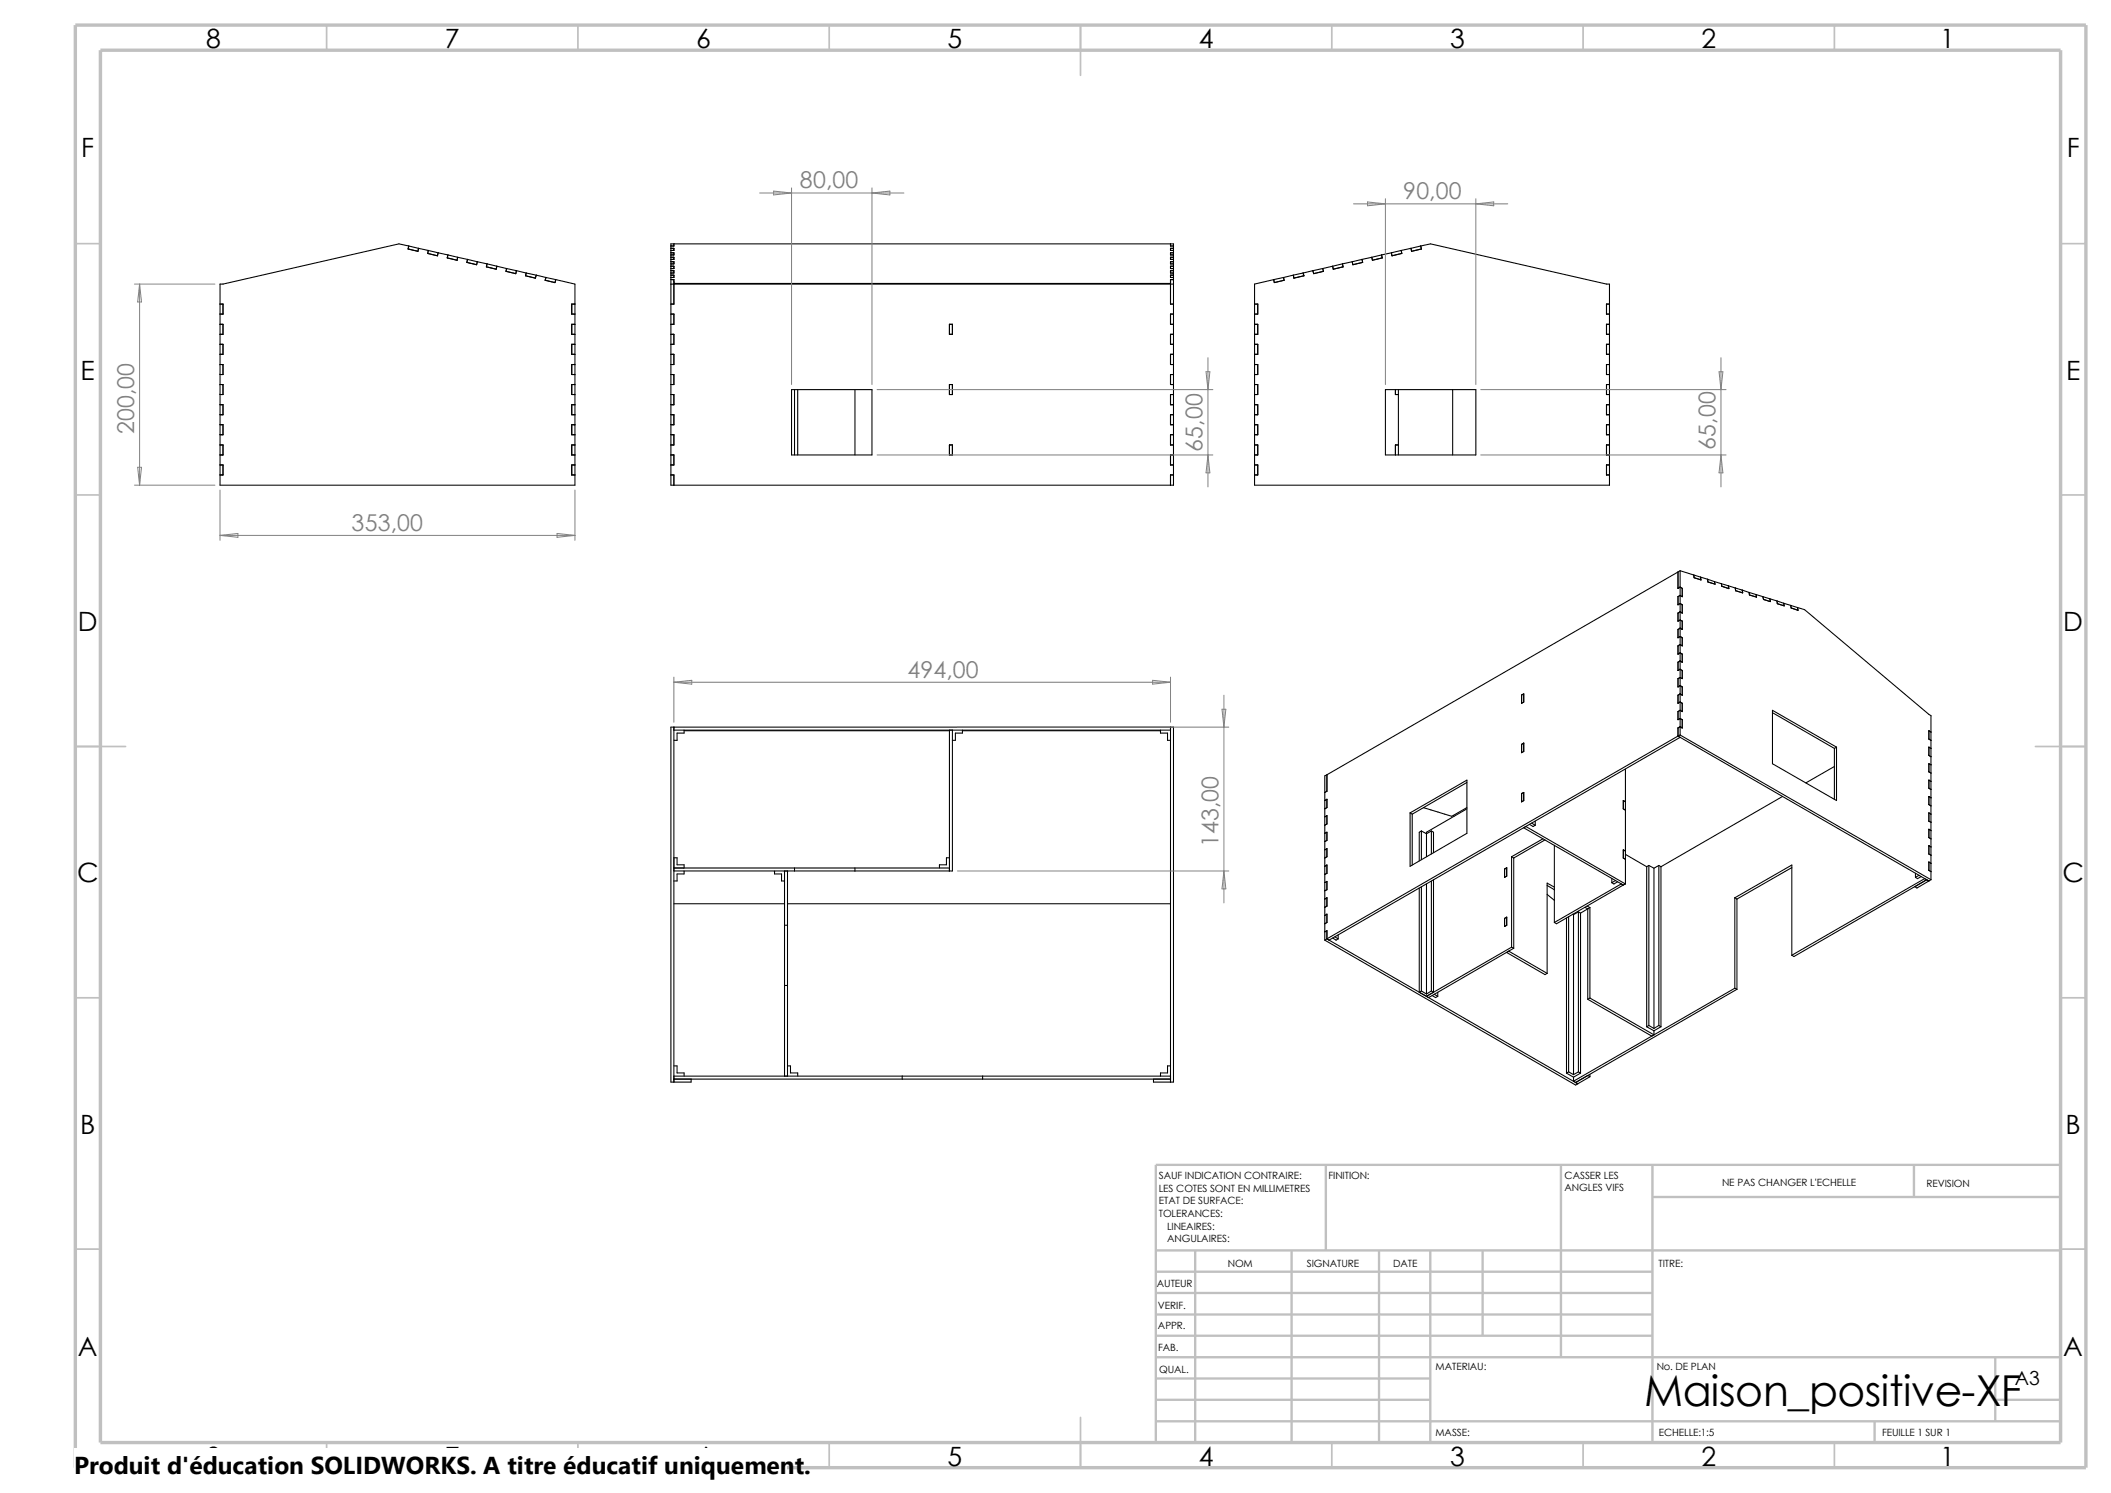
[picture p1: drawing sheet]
<svg xmlns="http://www.w3.org/2000/svg" width="420mm" height="297mm" viewBox="0 0 420 297" stroke-linecap="round" stroke-linejoin="round" font-family="sans-serif">
<g fill="none" stroke="#c0c0c0" stroke-width=".34">
<path d="M65 5v5M115 5v5M165 5v5M215 5v10M265 5v5M315 5v5M365 5v5M15 48.5h5M410 48.5h5M15 98.5h5M410 98.5h5M15 148.5h10"/>
<path d="M405 148.5h10M15 198.5h5M410 198.5h5M15 248.5h5M410 248.5h5M65 287v5M115 287v5M165 287v5M215 282v10M265 287v5M315 287v5M365 287v5"/>
</g>
<g fill="none" stroke="#c0c0c0" stroke-width=".47">
<path d="M263.8 231.7v17.1M310.6 231.7v38.3M328.8 238.1h81.2M328.8 231.7v55.3M380.8 231.7v6.4M410 231.7h-180v55.3M230 253h98.8M230 257.2h98.8M230 248.8h180M237.8 248.8v38.2M257 248.8v38.2M274.4 248.8v38.2"/>
<path d="M284.6 248.8v38.2M295 248.8v16.9M230 261.5h98.8M230 265.7h98.8M230 270h180M230 274.2h54.6M230 278.5h54.6M397 270v12.7M397 278.5h13M230 282.7h180M373 282.7v4.3"/>
</g>
<path d="M15 5h400v287h-400zM20 10h390v277h-390z" fill="none" stroke="#c0c0c0" stroke-width=".68" stroke-linecap="butt"/>
<g fill="none" stroke="#000" stroke-width=".21">
<path d="M81.3 48.9l-1.9-.4-35 8h-.6v40h70.6v-40l-3.8-.9M81.3 48.9l-.1 .6 1.9 .5 .2-.6M81.3 48.9l2 .5M83.3 49.4l1.9 .4M85.2 49.8l-.1 .6 1.9 .5 .2-.6M85.2 49.8l2 .5M87.2 50.3l1.9 .4M89.1 50.7l-.1 .6 1.9 .5 .2-.6M89.1 50.7l2 .5M91.1 51.2l1.9 .4M93 51.6l2 .5M93 51.6l-.1 .6 1.9 .5 .2-.6"/>
<path d="M95 52.1l1.9 .4M96.9 52.5l-.1 .6 1.9 .5 .1-.6M96.9 52.5l3.9 .9M100.8 53.4l-.1 .6 1.9 .4 .1-.6M100.8 53.4l1.9 .4M102.7 53.8l2 .5M104.7 54.3l-.1 .6 1.9 .4 .2-.6M104.7 54.3l2 .4M106.7 54.7l1.9 .5M108.6 55.2l-.1 .6 1.9 .4 .2-.6M108.6 55.2l2 .4M133.5 49.4h.6v.4h-.6"/>
<path d="M133.5 50.3h.6v.4h-.6M133.5 51.2h.6v.4h-.6M133.5 52.1h.6v.4h-.6M133.5 53h.6v.4h-.6M133.5 53.8h.6v.5h-.6M133.5 54.7h.6v.5h-.6M133.5 55.6h.6v4.9h-.6M133.5 48.5h100v48h-100zM133.5 56.5h100M134.1 48.5v.4h-.6M134.1 56.1h.1M134.1 56.4h98.8"/>
<path d="M232.9 56.1h.1M232.9 48.5v.4h.6M233.5 55.6h-.6v4.9h.6M233.5 54.7h-.6v.5h.6M233.5 53.8h-.6v.5h.6M233.5 53h-.6v.4h.6M233.5 52.1h-.6v.4h.6M233.5 51.2h-.6v.4h.6M233.5 50.3h-.6v.4h.6M233.5 49.4h-.6v.4h.6M255.4 55.2l.1 .6-2 .4-.1-.6M255.4 55.2l-2 .4"/>
<path d="M257.3 54.7l-1.9 .5M259.2 54.3l.2 .6-2 .4-.1-.6M259.2 54.3l-1.9 .4M261.2 53.8l-2 .5M263.1 53.4l.2 .6-1.9 .4-.2-.6M263.1 53.4l-1.9 .4M265.1 53l-2 .4M267.1 52.5l-2 .5M267.1 52.5l.1 .6-1.9 .5-.2-.6M269 52.1l-1.9 .4M271 51.6l.1 .6-1.9 .5-.2-.6M271 51.6l-2 .5"/>
<path d="M272.9 51.2l-1.9 .4M274.9 50.7l.1 .6-2 .5-.1-.6M274.9 50.7l-2 .5M276.8 50.3l-1.9 .4M278.8 49.8l.1 .6-2 .5-.1-.6M278.8 49.8l-2 .5M280.7 49.4l-1.9 .4M282.7 48.9l1.9-.4 35 8h.6v40h-70.6v-40l3.8-.9M282.7 48.9l.1 .6-2 .5-.1-.6M282.7 48.9l-2 .5M43.8 76.5h.6v2h-.6M43.8 64.5h.6v2h-.6"/>
<path d="M43.8 72.5h.6v2h-.6M43.8 68.5h.6v2h-.6M43.8 60.5h.6v2h-.6M114.4 76.5h-.7v2h.7M114.4 64.5h-.7v2h.7M114.4 72.5h-.7v2h.7M114.4 68.5h-.7v2h.7M114.4 60.5h-.7v2h.7M133.5 62.5h.6v2h-.6M133.5 66.5h.6v2h-.6M133.5 70.5h.6v2h-.6M133.5 74.5h.6v2h-.6"/>
<path d="M133.5 78.5h.6v2h-.6M157.5 77.5h16v13h-16zM158.1 77.5v13M158.7 77.5v13M170.1 77.5v13M188.9 76.5h.6v2h-.6zM188.9 64.5h.6v2h-.6zM233.5 62.5h-.6v2h.6M233.5 66.5h-.6v2h.6M233.5 70.5h-.6v2h.6M233.5 74.5h-.6v2h.6M233.5 78.5h-.6v2h.6"/>
<path d="M249.6 76.5h.6v2h-.6M249.6 64.5h.6v2h-.6M249.6 72.5h.6v2h-.6M249.6 68.5h.6v2h-.6M249.6 60.5h.6v2h-.6M275.6 77.5h18v13h-18zM277.6 77.5v1h.6M278.2 77.5v13M289 77.5v13M320.2 76.5h-.6v2h.6M320.2 64.5h-.6v2h.6M320.2 72.5h-.6v2h.6"/>
<path d="M320.2 68.5h-.6v2h.6M320.2 60.5h-.6v2h.6M43.8 88.5h.6v2h-.6M43.8 84.5h.6v2h-.6M43.8 80.5h.6v2h-.6M43.8 92.5h.6v2h-.6M114.4 88.5h-.7v2h.7M114.4 84.5h-.7v2h.7M114.4 80.5h-.7v2h.7M114.4 92.5h-.7v2h.7M133.5 82.5h.6v2h-.6M133.5 86.5h.6v2h-.6"/>
<path d="M133.5 90.5h.6v2h-.6M133.5 94.5h.6v2M188.9 88.5h.6v2h-.6zM233.5 82.5h-.6v2h.6M233.5 86.5h-.6v2h.6M233.5 90.5h-.6v2h.6M233.5 94.5h-.6v2M249.6 88.5h.6v2h-.6M249.6 84.5h.6v2h-.6M249.6 80.5h.6v2h-.6M249.6 92.5h.6v2h-.6M278.2 88.5h-.6v2"/>
<path d="M320.2 88.5h-.6v2h.6M320.2 84.5h-.6v2h.6M320.2 80.5h-.6v2h.6M320.2 92.5h-.6v2h.6M333.8 113.8v3.3l.5-.3 .4 .3v1.6l-.4-.3-.5 .3v1.6l.5-.2 .4 .2v1.7l-.4-.3-.5 .3v1.6l.5-.2 .4 .2v1.6l-.4-.2-.5 .2v1.7l.5-.3 .4 .3v1.6l-.4-.3-.5 .3v1.6l.5-.2 .4 .2v1.6l-.4-.2-.5 .2v1.7l.5-.3 .4 .3v1.6l-.4-.2-.5 .2v1.7l.5-.3 .4 .3v1.6l-.4-.3-.5 .3v1.6l.5-.2 .4 .2v1.7l-.4-.3-.5 .3v1.6l.5-.2 .4 .2v1.6l-.4-.2-.5 .2v1.6M333.8 113.8l-69.8 40.3M334.3 113.5l4 1.3M334.3 113.5v32.7M334.3 113.5l-.5 .3M337 114.4l.1 .5 1.3 .5-.1-.6M338.3 114.8l1.4 .4M339.7 115.2l.1 .6 1.4 .4-.1-.5"/>
<path d="M339.7 115.2l1.4 .5M341.1 115.7l2.8 .8M342.5 116.1l.1 .5 1.4 .5-.1-.6M343.9 116.5l1.3 .5M345.2 117l.1 .5 1.4 .4-.1-.5M345.2 117l1.4 .4M346.6 117.4l1.4 .5M348 117.9l.1 .5 1.4 .4-.1-.5M348 117.9l1.4 .4M349.4 118.3l1.3 .4M350.7 118.7l.2 .6 1.3 .4-.1-.6M350.7 118.7l2.8 .8"/>
<path d="M353.5 119.5l.1 .6 1.4 .4-.1-.5M353.5 119.5l1.4 .5M302.7 138.3l.4-.3v1.7l-.4 .2zM354.9 120l1.4 .4M356.3 120.4l.1 .5 1.3 .5-.1-.5M356.3 120.4l1.3 .5M357.6 120.9l1.4 .4 25.2 21.1v32.6M134.1 144.7v70.6M134.1 145.2h98.8M136.1 145.4h52.8M136.1 145.2v.6h-1.4v1.5h-.6M188.9 145.2v28.1"/>
<path d="M189.5 145.2v28.1h-55.4M191.5 145.4h39.4M191.5 145.2v.6h-1.4v1.5h-.6M230.9 145.2v.6h1.4v1.5h.6M232.9 144.7v70.6M263.6 159.3l.4-.3v1.7l-.4 .2M264 154.1v3.3l-.4 .2M264 154.1l-.4 .2v32.7M291.8 155.7l-10.8 6.3M302.7 148.1l.4-.3v1.7l-.4 .2zM302.7 157.9l.4-.3v1.7l-.4 .2zM323.4 159.5l-.4-.2v1.6l.4 .3"/>
<path d="M323.4 153v22.9M333.8 146.4l50 28.9M333.8 146.4l-69.8 40.4M333.8 146.4l.5 .3-69.9 40.3-.4-.2M334.3 146.2l-.5 .2M334.3 146.2l49.9 28.8M352.6 141.3l12.8 7.3v10.7l-12.8-7.4zM352.6 141.8l12.4 7.1M354.6 158.5l-24.1 13.9M365 152.5l-5.7 3.2M365 148.9v10.1M365.4 148.6l-.4 .3"/>
<path d="M384.2 145.6l-.4-.2v1.6l.4 .3M384.2 148.9l-.4-.3v1.7l.4 .2M384.2 152.1l-.4-.2v1.6l.4 .3M384.2 155.4l-.4-.2v1.6l.4 .3M384.2 158.7l-.4-.2v1.6l.4 .2M134.1 179.8h22M134.1 172.7h54.8M134.1 170.6h.6v1.4h1.4v.7M136.1 173.3v.6h-1.4v1.4h-.6M154.1 173.3v.6h1.4v1.4h.6M156.1 173.3v40.8M156.7 179.8h76.2"/>
<path d="M156.7 173.3v40.8M158.1 172.7v.6M170.1 172.7v.6M188.9 170.6h-.6v1.4h-1.4v.7M263.6 162.5l.4-.2v1.6l-.4 .3M263.6 165.8l.4-.2v1.6l-.4 .2M263.6 169.1l.4-.3v1.6l-.4 .3M263.6 172.3l.4-.2v1.6l-.4 .2M263.6 175.6l.4-.3v1.7l-.4 .2M263.6 178.9l.4-.3v1.7l-.4 .2M280.5 161.7l11.3-6.5v10.6l-11.3 6.5zM280.5 161.7l.5 .3"/>
<path d="M281 162v10.1M282.4 176.7v20.7M282.8 165.3l-.4 .3v5.7M282.8 165.3v5.7M282.8 176.4v20.7M282.8 165.3l1 .6 1-.6M283.2 160.7l5.6 1.7 3-1.7M283.8 175.9v21.8M284.8 165.3v4.6M284.8 175.3v21.8M284.8 165.3l.4 .3v4M285.2 175v22.4"/>
<path d="M289.1 162.2l.2 .1M291.8 160.9l-8 4.7v4.8M299.3 172.9l.5-.3v1.7l-.5 .2zM300.7 170.4v18M300.7 170.4l.5 .3M301.2 170.7v17.9M304.3 164l.7 .4 .4-.2M304.7 163.7l.7 .5M305.4 163.4v.8M307 166.9l-6.3 3.5M307.4 167.1l-6.2 3.6M307.8 176.1l1.4 .9"/>
<path d="M307.8 177.9l1.4 1.2M309.2 176.5l-1.4-.8v17.9M309.2 168.1v15.4M320.7 174.8v.8M321.4 175.2l-.7 .4M321.8 175.4l-.7 .5-.4-.3M323 176.1l-.5-.2-13.3 7.6M323 176.1l-13.3 7.7-.5-.3M323.4 170l4.2 2.4M323.4 169.3l-.4-.2v1.6l.4 .2M323.4 175.9l-19.8-11.5-.5 .3 19.9 11.4M323.4 175.9l-.4 .2"/>
<path d="M327.6 172.4v31.9M328 172.2l-.4 .2M328 172.2v31.8M328 172.2l1.1 .5M329.1 172.7v31.9M330 172.2v31.8M330 172.2l.5 .2M330 172.2l-.9 .5M330.5 172.4v31.9M345.1 178.6l11.4-6.5v17.9M345.1 178.6v18M345.1 178.6l.5 .3"/>
<path d="M345.6 178.9v17.9M356.5 172.6l-10.9 6.3M381.1 173.7v.8M381.8 174.1l-.7 .4M382.2 174.4l-.7 .4-.4-.3M383.3 175l-2.3 1.4 .4 .3 2.4-1.4M383.3 175l.5 .3M383.3 175l-.4-.2-26.4 15.2M383.3 175l-26.4 15.3-.4-.3M384.2 162l-.4-.3v1.7l.4 .2M384.2 165.2l-.4-.2v1.6l.4 .3M384.2 168.5l-.4-.3v1.7l.4 .2"/>
<path d="M384.2 171.7l-.4-.2v1.6l.4 .3M384.2 175l-.4 .3M156.1 196h.6M156.1 184.1h.6M263.6 182.1l.4-.2v1.6l-.4 .3M263.6 185.4l.4-.2v1.6M263.6 187l49.9 28.9 .4-.3M264 186.8l49.9 28.8M264 186.8l-.4 .2M265.1 186.6l.7 .4 .4-.2M265.6 186.4l.6 .4M266.2 186v.8"/>
<path d="M282.4 197.4l1.4 .8M282.8 197.1l-.4 .3M282.8 197.1l1 .6M284.8 197.1l-1 .6M284.8 197.1l.4 .3M284.9 198l.7 .5 .4-.3M285.2 197.4l-1.4 .8M285.3 197.8l.7 .4M286 197.4v.8M299.3 182.7l.5-.2v1.6l-.5 .2zM299.8 189.5l.4-.3 7.6 4.4-.4 .3zM300.7 188.4l-16.9 9.8"/>
<path d="M300.7 188.4l.5 .2M301.2 188.6l-17 9.9-.4-.3M311.7 182.6v30.9M312.1 182.4v30.8M312.9 181.9h.2M313.1 181.9v31.9M314 181.4l-.9 .5M314 181.4v31.8M314 181.4l.5 .3M314.5 181.7v31.8M315.3 180.5l.6 .3M315.8 180.3l.5 .3"/>
<path d="M315.9 198.8l12.7 7.3 .5-.2M315.9 180.8v18M315.9 180.8l-1.4 .9M316.3 198.5l12.8 7.4M316.3 180.6v17.9M316.3 198.5l-.4 .3M316.3 180.6l-.4 .2M345.1 196.6l-32 18.5M345.1 196.6l.5 .2M345.6 196.8l-32.1 18.5 2.4-1.3 .4 .2M134.1 214.1h98.8M134.1 212h.6v1.4h1.4v.7"/>
<path d="M134.1 214.7h98.8M137.5 214.7v.6h-4v-70.6h100v70.6h-4v-.6M156.7 212h.6v1.4h1.4v.7M179.5 214.1v.6M195.5 214.1v.6M232.9 212h-.6v1.4h-1.4v.7M311.7 213.5l1.4 .8M312.1 213.2l-.4 .3M312.1 213.2l1 .6M313.1 214.3v.8M313.1 215.1l.8 .5M314 213.2l-.9 .6"/>
<path d="M314 213.2l.5 .3M314.5 213.5l-1.4 .8M316.3 213.7v.5M316.3 214.2l-2.4 1.4M327.6 204.3l1.5 .8M328 204l-.4 .3M328 204l1.1 .6M329.1 205.1v.8M330 204l-.9 .6M330 204l.5 .3M330.5 204.3l-1.4 .8"/>
</g>
<g fill="none" stroke="#808080" stroke-width=".2">
<path d="M151.1 38.4h28.7M153.9 38l3.6 .4-3.6 .4zM157.5 37.4v39.1M173.5 38.4l3.5-.4v.8zM173.5 37.4v39.1M275.6 39.5v37M293.6 39.5v37M26.8 56.5h16M27.8 56.5v40M27.8 56.5l.4 3.6h-.8zM269.3 40.6h30.7M272.1 40.2l3.5 .4-3.5 .3z"/>
<path d="M293.6 40.6l3.6-.4v.7zM174.5 77.5h66.8M239.9 74h.8l-.4 3.5zM240.3 71.2v25.7M294.6 77.5h48.8M342 74h.8l-.4 3.5zM342.4 71.2v25.7M26.8 96.5h16M27.4 93h.8l-.4 3.5zM43.8 97.5v10M114.4 97.5v10M174.5 90.5h66.8"/>
<path d="M240.3 90.5l.4 3.6h-.8zM294.6 90.5h48.8M342.4 90.5l.4 3.6h-.8zM43.8 106.5h70.6M43.8 106.5l3.5-.4v.8zM110.8 106.1l3.6 .4-3.6 .4zM134.1 134.7v9M134.1 135.7h98.8M134.1 135.7l3.5-.4v.8zM229.3 135.3l3.6 .4-3.6 .4zM232.9 134.7v9M243.5 138.3v41.3"/>
<path d="M190.5 144.7h54M243.1 141.1h.8l-.4 3.6zM190.5 173.3h54M243.5 173.3l.4 3.5h-.8z"/>
</g>
<path d="M14.7 288.1h141.8v8.9h-141.8z" fill="#fff"/>
<text font-size="8.5" x="327.1" y="279.7">Maison_positive-XF</text>
<g font-size="5.3">
<text x="41" y="9.6">8</text>
<text x="88.5" y="9.6">7</text>
<text x="138.5" y="9.6">6</text>
<text x="188.5" y="9.6">5</text>
<text x="238.5" y="9.6">4</text>
<text x="288.5" y="9.6">3</text>
<text x="338.5" y="9.6">2</text>
<text x="386" y="9.6">1</text>
<text x="16.2" y="31.3">F</text>
<text x="411.2" y="31.3">F</text>
<text x="16" y="75.6">E</text>
<text x="411" y="75.6">E</text>
<text x="15.5" y="125.6">D</text>
<text x="410.5" y="125.6">D</text>
<text x="15.3" y="175.6">C</text>
<text x="410.3" y="175.6">C</text>
<text x="16" y="225.6">B</text>
<text x="411" y="225.6">B</text>
<text x="15.5" y="269.8">A</text>
<text x="410.5" y="269.8">A</text>
<text x="41" y="291.6">8</text>
<text x="88.5" y="291.6">7</text>
<text x="138.5" y="291.6">6</text>
<text x="188.5" y="291.6">5</text>
<text x="238.5" y="291.6">4</text>
<text x="288.5" y="291.6">3</text>
<text x="338.5" y="291.6">2</text>
<text x="386" y="291.6">1</text>
</g>
<text font-size="4.9" x="14.7" y="293.3">Produit d'éducation SOLIDWORKS. A titre éducatif uniquement.</text>
<g font-size="4.6" fill="#808080">
<text x="159.1" y="37.5">80,00</text>
<text x="279.2" y="39.6">90,00</text>
<text x="26.7" y="86.4" transform="rotate(-90 26.7 86.4)">200,00</text>
<text x="239.2" y="89.9" transform="rotate(-90 239.2 89.9)">65,00</text>
<text x="341.3" y="89.5" transform="rotate(-90 341.3 89.5)">65,00</text>
<text x="69.9" y="105.6">353,00</text>
<text x="180.5" y="134.8">494,00</text>
<text x="242.4" y="168.5" transform="rotate(-90 242.4 168.5)">143,00</text>
</g>
<text font-size="3.9" x="400.9" y="275.5">A3</text>
<g font-size="2">
<text x="230.5" y="234.6">SAUF INDICATION CONTRAIRE:</text>
<text x="230.5" y="237.1">LES COTES SONT EN MILLIMETRES</text>
<text x="230.5" y="239.6">ETAT DE SURFACE:</text>
<text x="264.3" y="234.6">FINITION:</text>
<text x="311.3" y="237">ANGLES VIFS</text>
<text x="311.3" y="234.5">CASSER LES</text>
<text x="342.6" y="236">NE PAS CHANGER L'ECHELLE</text>
<text x="383.3" y="236.2">REVISION</text>
<text x="230.5" y="242.1">TOLERANCES:</text>
<text x="232.2" y="244.6">LINEAIRES:</text>
<text x="232.2" y="247.1">ANGULAIRES:</text>
<text x="260" y="252">SIGNATURE</text>
<text x="277.2" y="252">DATE</text>
<text x="330" y="252">TITRE:</text>
<text x="230.2" y="256.1">AUTEUR</text>
<text x="244.3" y="252.1">NOM</text>
<text x="230.4" y="260.4">VERIF.</text>
<text x="230.4" y="264.5">APPR.</text>
<text x="230.4" y="268.8">FAB.</text>
<text x="230.6" y="273.2">QUAL.</text>
<text x="285.6" y="272.5">MATERIAU:</text>
<text x="329.6" y="272.5">No. DE PLAN</text>
<text x="285.6" y="285.6">MASSE:</text>
<text x="330" y="285.6">ECHELLE:1:5</text>
<text x="374.4" y="285.6">FEUILLE 1 SUR 1</text>
</g>
</svg>
